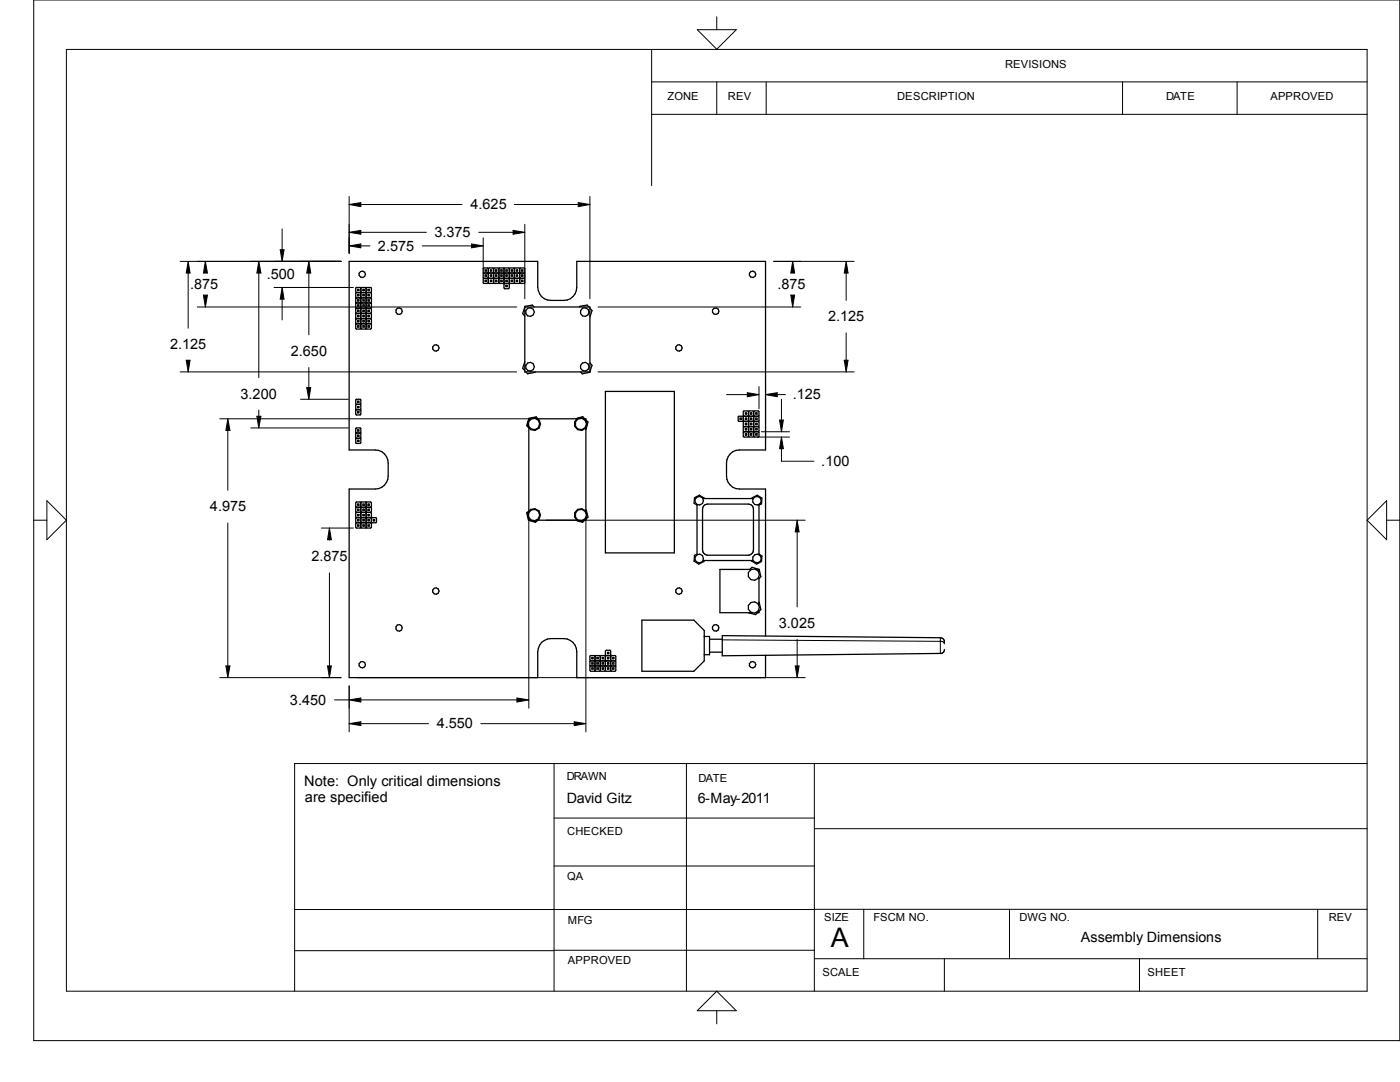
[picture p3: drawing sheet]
<svg xmlns="http://www.w3.org/2000/svg" width="279mm" height="216mm" viewBox="0 0 279 216" stroke-linecap="round" stroke-linejoin="round" font-family="sans-serif">
<g fill="none" stroke="#000" stroke-width=".25">
<path d="M71.1 59.4h.8M71.1 58.4l-.1 .1v.8l.1 .1M71.1 59.4l-.1 .2v.7l.1 .2M71.1 58.4h.8M71.4 57.7h.2v.3h-.2zM71.4 58.8h.2v.2h-.2zM71.4 59.8h.2v.3h-.2zM71.9 58.4l.1 .1M71.9 59.4l.1 .2M72 57.5v.8M72 58.5v.8M72 59.6v.7"/>
<path d="M72 57.5l-.1-.1h-.8l-.1 .1v.8l.1 .1M72 57.5l.2-.1h.7l.2 .1M72 58.3l.2 .1M72 58.3l-.1 .1M72 59.3l.2 .1M72 59.3l-.1 .1M72.2 58.4l-.2 .1M72.2 59.4h.7M72.2 58.4h.7M72.2 59.4l-.2 .2M72.4 57.7h.3v.3h-.3zM72.4 58.8h.3v.2h-.3z"/>
<path d="M72.4 59.8h.3v.3h-.3zM72.9 59.4l.2 .2M72.9 58.4l.2 .1M73.1 57.5l.1-.1h.8l.1 .1v.8l-.1 .1M73.1 57.5v.8M73.1 58.5v.8M73.1 59.6v.7M73.1 59.3l.1 .1M73.1 59.3l-.2 .1M73.1 58.3l.1 .1M73.1 58.3l-.2 .1M73.2 59.4h.8"/>
<path d="M73.2 59.4l-.1 .2M73.2 58.4h.8M73.2 58.4l-.1 .1M73.4 57.7h.3v.3h-.3zM73.4 58.8h.3v.2h-.3zM73.4 59.8h.3v.3h-.3zM74 58.4l.1 .1v.8l-.1 .1M74 59.4l.1 .2v.7l-.1 .2M96.6 55.5h.7M96.6 55.5l-.2 .2v.7l.2 .2h.7l.2-.2M96.6 54.5h.7M96.6 54.5l-.2 .1v.8l.2 .1"/>
<path d="M96.8 55.9h.3v.3h-.3zM96.8 53.8h.3v.3h-.3zM96.8 54.9h.3v.2h-.3zM97.3 55.5l.2 .2M97.3 54.5l.2 .1M97.5 53.6l-.2-.1h-.7l-.2 .1v.8l.2 .1M97.5 53.6l.1-.1h.8l.1 .1M97.5 56.4l.1 .2h.8l.1-.2M97.5 54.4l.1 .1M97.5 54.4l-.2 .1M97.5 55.4l-.2 .1M97.5 53.6v.8"/>
<path d="M97.5 54.6v.8M97.5 55.7v.7M97.5 55.4l.1 .1M97.6 55.5h.8M97.6 55.5l-.1 .2M97.6 54.5h.8M97.6 54.5l-.1 .1M97.9 55.9h.2v.3h-.2zM97.9 53.8h.2v.3h-.2zM97.9 54.9h.2v.2h-.2zM98.4 55.5l.1 .2M98.4 54.5l.1 .1"/>
<path d="M98.5 53.6l.1-.1h.8l.2 .1M98.5 56.4l.1 .2h.8l.2-.2M98.5 54.6v.8l.1 .1M98.5 54.4l-.1 .1M98.5 54.4l.1 .1M98.5 53.6v.8M98.5 55.7v.7M98.5 55.4l-.1 .1M98.6 55.5h.8M98.6 54.5h.8M98.6 55.5l-.1 .2M98.6 54.5l-.1 .1"/>
<path d="M98.9 55.9h.2v.3h-.2zM98.9 53.8h.2v.3h-.2zM98.9 54.9h.2v.2h-.2zM99.4 54.5l.2 .1M99.4 55.5l.2 .2M99.6 53.6l.1-.1h.8l.1 .1M99.6 56.4l.1 .2h.8l.1-.2M99.6 54.4l.1 .1M99.6 53.6v.8M99.6 54.6v.8M99.6 55.7v.7M99.6 55.4l-.2 .1"/>
<path d="M99.6 54.4l-.2 .1M99.6 55.4l.1 .1M99.7 55.5h.8M99.7 54.5h.8M99.7 54.5l-.1 .1M99.7 55.5l-.1 .2M99.9 55.9h.3v.3h-.3zM99.9 53.8h.3v.3h-.3zM99.9 54.9h.3v.2h-.3zM100.5 54.5l.1 .1M100.5 55.5l.1 .2M100.6 53.6l.1-.1h.8l.1 .1"/>
<path d="M100.6 54.4l.1 .1M100.6 54.4l-.1 .1M100.6 53.6v.8M100.6 54.6v.8l-.1 .1M100.6 55.7v.7M100.6 56.4l.1 .2M100.6 55.4l.1 .1M100.7 56.6l-.1 .1v.7l.1 .2h.8l.1-.2v-.7l-.1-.1M100.7 55.5h.8M100.7 56.6h.8M100.7 54.5h.8M100.7 55.5l-.1 .2"/>
<path d="M100.7 54.5l-.1 .1M101 55.9h.2v.3h-.2zM101 53.8h.2v.3h-.2zM101 54.9h.2v.2h-.2zM101 56.9h.2v.3h-.2zM101.5 54.5l.1 .1M101.5 55.5l.1 .2M101.6 53.6v.8M101.6 54.6v.8l-.1 .1M101.6 55.7v.7M101.6 54.4l.2 .1M101.6 53.6l.2-.1h.7l.2 .1"/>
<path d="M101.6 56.4l.2 .2h.7l.2-.2M101.6 55.4l.2 .1M101.6 54.4l-.1 .1M101.6 56.4l-.1 .2M101.8 55.5h.7M101.8 54.5h.7M101.8 54.5l-.2 .1M101.8 55.5l-.2 .2M102 55.9h.3v.3h-.3zM102 53.8h.3v.3h-.3zM102 54.9h.3v.2h-.3zM102.5 55.5l.2 .2"/>
<path d="M102.5 54.5l.2 .1M102.7 53.6v.8M102.7 54.6v.8l-.2 .1M102.7 55.7v.7M102.7 53.6l.1-.1h.8l.1 .1M102.7 54.4l.1 .1M102.7 56.4l.1 .2h.8l.1-.2M102.7 54.4l-.2 .1M102.7 55.4l.1 .1M102.8 55.5l-.1 .2M102.8 54.5h.7M102.8 54.5l-.1 .1"/>
<path d="M103 55.9h.3v.3h-.3zM103 53.8h.3v.3h-.3zM103 54.9h.3v.2h-.3zM103.5 54.5l.2 .1M103.5 55.5l.2 .2M103.7 55.4l.1 .1M103.7 53.6v.8M103.7 54.6v.8l-.1 .1h-.8M103.7 55.7v.7M103.7 53.6l.1-.1h.8l.1 .1v.8l-.1 .1M103.7 54.4l.1 .1M103.7 54.4l-.2 .1"/>
<path d="M103.8 55.5h.8M103.8 54.5l-.1 .1M103.8 54.5h.8M103.8 55.5l-.1 .2M104.1 55.9h.3v.3h-.3zM104.1 53.8h.3v.3h-.3zM104.1 54.9h.3v.2h-.3zM104.6 55.5l.1 .2v.7l-.1 .2h-.8l-.1-.2M104.6 54.5l.1 .1v.8l-.1 .1M71.1 60.5h.8M71.1 61.5l-.1 .1v.8l.1 .1M71.1 60.5l-.1 .1v.8l.1 .1"/>
<path d="M71.1 62.5l-.1 .2v.8l.1 .1M71.1 63.6l-.1 .1v.8l.1 .1M71.1 64.6l-.1 .1v.8l.1 .2h.8l.1-.2M71.1 63.6h.8M71.1 64.6h.8M71.1 62.5h.8M71.1 61.5h.8M71.4 60.8h.2v.3h-.2zM71.4 61.9h.2v.2h-.2zM71.4 62.9h.2v.3h-.2zM71.4 64h.2v.2h-.2zM71.4 65h.2v.3h-.2z"/>
<path d="M71.9 60.5l.1 .1M71.9 61.5l.1 .1M71.9 63.6l.1 .1M71.9 62.5l.1 .2M71.9 64.6l.1 .1M72 60.6v.8l.2 .1M72 61.6v.8M72 62.7v.8M72 63.7v.8M72 64.7v.8M72 60.3l-.1 .2M72 65.5l.2 .2h.7l.2-.2"/>
<path d="M72 62.4l-.1 .1M72 63.5l.2 .1M72 63.5l-.1 .1M72 64.5l.2 .1M72 61.3l-.1 .2M72 64.5l-.1 .1M72 60.3l.2 .2M72 62.4l.2 .1M72.2 60.5h.7M72.2 63.6h.7M72.2 64.6h.7M72.2 62.5h.7"/>
<path d="M72.2 64.6l-.2 .1M72.2 60.5l-.2 .1M72.2 61.5h.7M72.2 61.5l-.2 .1M72.2 62.5l-.2 .2M72.2 63.6l-.2 .1M72.4 60.8h.3v.3h-.3zM72.4 61.9h.3v.2h-.3zM72.4 62.9h.3v.3h-.3zM72.4 64h.3v.2h-.3zM72.4 65h.3v.3h-.3zM72.9 61.5l.2 .1"/>
<path d="M72.9 64.6l.2 .1M72.9 60.5l.2 .1M72.9 63.6l.2 .1M72.9 62.5l.2 .2M73.1 63.5l-.2 .1M73.1 60.6v.7M73.1 61.6v.8M73.1 62.7v.8M73.1 63.7v.8M73.1 64.7v.8M73.1 60.3l-.2 .2M73.1 64.5l.1 .1"/>
<path d="M73.1 64.5l-.2 .1M73.1 61.3l.1 .2M73.1 62.4l-.2 .1M73.1 62.4l.1 .1M73.1 60.3l.1 .2M73.1 61.3l-.2 .2M73.1 63.5l.1 .1M73.2 60.5h.8M73.2 63.6h.8M73.2 64.6h.8M73.2 61.5l-.1 .1M73.2 62.5h.8"/>
<path d="M73.2 61.5h.8M73.2 62.5l-.1 .2M73.2 60.5l-.1 .1M73.2 63.6l-.1 .1M73.2 64.6l-.1 .1M73.4 60.8h.3v.3h-.3zM73.4 61.9h.3v.2h-.3zM73.4 62.9h.3v.3h-.3zM73.4 64h.3v.2h-.3zM73.4 65h.3v.3h-.3zM74 60.5l.1 .1v.8l-.1 .1M74 61.5l.1 .1v.8l-.1 .1"/>
<path d="M74 62.5l.1 .2v.8l-.1 .1M74 63.6l.1 .1v.8l-.1 .1M74 64.6l.1 .1v.8l-.1 .2h-.8l-.1-.2M104.7 61.3h13v12.9h-13zM104.7 61.3l-.4 1.3 .4 .5M104.7 72.2l-.4 1.3 .4 .5M104.8 61.3v-.2l1.5-.2 .3 .4M104.9 74.2l.4 .4 1.5-.4M115.7 61.3v-.2l1.5-.2 .3 .4M115.9 74.2l.3 .4 1.5-.4M117.7 72.4l.5 .5-.5 1.3M117.7 61.5l.5 .5-.5 1.2"/>
<path d="M120.8 78.1h13.8v32.2h-13.8zM71.1 80.7l-.1-.1v-.8l.1-.1h.8l.1 .1v.8l-.1 .1M71.1 81.7l-.1 .2v.7l.1 .2h.8l.1-.2v-.7l-.1-.2M71.1 86.4l-.1-.1v-.8l.1-.1h.8l.1 .1v.8l-.1 .1M71.1 87.5l-.1 .1v.7l.1 .2h.8l.1-.2v-.7l-.1-.1M71.1 80.7h.8M71.1 86.4l-.1 .1v.8l.1 .2M71.1 80.7l-.1 .2v.7l.1 .1M71.1 81.7h.8M71.1 86.4h.8M71.1 87.5h.8M71.4 80.1h.2v.2h-.2z"/>
<path d="M71.4 81.1h.2v.3h-.2zM71.4 82.1h.2v.3h-.2zM71.4 85.8h.2v.2h-.2zM71.4 86.8h.2v.3h-.2zM71.4 87.8h.2v.3h-.2zM71.9 80.7l.1 .2v.7l-.1 .1M71.9 86.4l.1 .2v.7l-.1 .2M105.8 83.6h-.3l-.4 1.3 .4 .5v16.6l-.4 .3 .4 1.5M107.3 83.6h7.8M107.4 83.6l-.4-.4-1.5 .3v.3M114.9 83.6l1.4-.5 .4 .5M116.7 83.6h.2v.2l.4 .4-.3 1.4"/>
<path d="M116.9 85.4v16.6M116.9 85.6h.1M140.3 99.5h10M140.5 99.5l-.9-.7-1 .5-.1 1.1 .6 .4M147.7 83.4h.3v.3h-.3zM148.3 83.2l-.1-.1h-.8l-.1 .1v.7l.1 .2h.8l.1-.2M148.3 83.2v.7M148.3 83.9l.2 .2M148.5 85.1h.8M148.5 84.1h.8M148.5 86.1l-.2 .2v.8l.2 .1h.8l.1-.1M148.5 86.1h.8"/>
<path d="M148.5 83.1h.8M148.5 84.1l-.2 .1v.8l.2 .1M148.5 85.1l-.2 .2v.7l.2 .1M148.5 83.1l-.2 .1M148.8 85.5h.2v.3h-.2zM148.8 86.5h.2v.3h-.2zM148.8 84.5h.2v.3h-.2zM148.8 83.4h.2v.3h-.2zM148.8 82.4h.2v.2h-.2zM149.3 83.1l.1 .1M149.3 84.1l.1 .1M149.3 85.1l.1 .2"/>
<path d="M149.3 86.1l.1 .2M149.4 82.1v.8M149.4 83.2v.7M149.4 84.2v.8M149.4 85.3v.7M149.4 86.3v.8M149.4 85l-.1 .1M149.4 82.1l-.1-.1h-.8l-.2 .1v.8l.2 .2M149.4 87.1l.1 .1h.8l.1-.1M149.4 82.9l-.1 .2M149.4 82.1l.1-.1h.8l.1 .1M149.4 83.9l.1 .2"/>
<path d="M149.4 85l.1 .1M149.4 86l-.1 .1M149.4 83.9l-.1 .2M149.4 86l.1 .1M149.4 82.9l.1 .2M149.5 85.1h.8M149.5 83.1h.8M149.5 84.1h.8M149.5 86.1h.8M149.5 84.1l-.1 .1M149.5 85.1l-.1 .2M149.5 86.1l-.1 .2"/>
<path d="M149.5 83.1l-.1 .1M149.8 85.5h.2v.3h-.2zM149.8 82.4h.2v.2h-.2zM149.8 83.4h.2v.3h-.2zM149.8 84.5h.2v.3h-.2zM149.8 86.5h.2v.3h-.2zM150.1 99.5v-.2l1-.5 1 .6-.1 1.1-.5 .3M150.3 84.1l.1 .1M150.3 85.1l.1 .2M150.3 86.1l.1 .2M150.3 83.1l.1 .1M150.4 82.1l.2-.1h.7l.2 .1v.8l-.2 .2"/>
<path d="M150.4 83.9l-.1 .2M150.4 85l.2 .1M150.4 82.1v.8M150.4 83.2v.7M150.4 84.2v.8M150.4 85.3v.7M150.4 86.3v.8M150.4 86l.2 .1M150.4 85l-.1 .1M150.4 83.9l.2 .2M150.4 82.9l.2 .2M150.4 82.9l-.1 .2"/>
<path d="M150.4 86l-.1 .1M150.6 85.1h.7M150.6 83.1h.7M150.6 84.1h.7M150.6 86.1h.7M150.6 86.1l-.2 .2M150.6 83.1l-.2 .1M150.6 84.1l-.2 .1M150.6 85.1l-.2 .2M150.8 85.5h.3v.3h-.3zM150.8 86.5h.3v.3h-.3zM150.8 84.5h.3v.3h-.3z"/>
<path d="M150.8 82.4h.3v.2h-.3zM150.8 83.4h.3v.3h-.3zM151.3 85.1l.2 .2v.7l-.2 .1M151.3 83.1l.2 .1v.7l-.2 .2M151.3 84.1l.2 .1v.8l-.2 .1M151.3 86.1l.2 .2v.8l-.2 .1h-.7l-.2-.1M71.1 101.2l-.1 .1v.8l.1 .1M71.1 103.3l-.1 .1v.8l.1 .1M71.1 102.2h.8M71.1 102.2l-.1 .2v.8l.1 .1M71.1 104.3l-.1 .2v.7l.1 .2h.8l.1-.2M71.1 104.3h.8"/>
<path d="M71.1 101.2h.8M71.1 103.3h.8M71.4 100.6h.2v.2h-.2zM71.4 101.6h.2v.3h-.2zM71.4 102.7h.2v.2h-.2zM71.4 103.7h.2v.2h-.2zM71.4 104.7h.2v.3h-.2zM71.9 103.3l.1 .1M71.9 102.2l.1 .2M71.9 101.2l.1 .1M71.9 104.3l.1 .2M72 104.2l-.1 .1"/>
<path d="M72 100.3v.8M72 101.3v.8M72 102.4v.8M72 103.4v.8M72 104.5v.7M72 102.1l-.1 .1M72 100.3l-.1-.1h-.8l-.1 .1v.8l.1 .1M72 100.3l.2-.1h.7l.2 .1M72 102.1l.2 .1M72 103.2l.2 .1M72 103.2l-.1 .1M72 105.2l.2 .2h.7l.2-.2"/>
<path d="M72 104.2l.2 .1M72 101.1l-.1 .1M72 101.1l.2 .1M72.2 102.2l-.2 .2M72.2 102.2h.7M72.2 104.3h.7M72.2 101.2h.7M72.2 103.3h.7M72.2 104.3l-.2 .2M72.2 103.3l-.2 .1M72.2 101.2l-.2 .1M72.4 100.6h.3v.2h-.3z"/>
<path d="M72.4 101.6h.3v.3h-.3zM72.4 102.7h.3v.2h-.3zM72.4 103.7h.3v.2h-.3zM72.4 104.7h.3v.3h-.3zM72.9 103.3l.2 .1M72.9 101.2l.2 .1M72.9 104.3l.2 .2M72.9 102.2l.2 .2M73.1 104.2l.1 .1M73.1 101.1l-.2 .1M73.1 100.3l.1-.1h.8l.1 .1v.8l-.1 .1M73.1 103.2l.1 .1"/>
<path d="M73.1 100.3v.8M73.1 101.3v.8M73.1 102.4v.8M73.1 103.4v.8M73.1 104.5v.7M73.1 104.2l-.2 .1M73.1 103.2l-.2 .1M73.1 102.1l-.2 .1M73.1 102.1l.1 .1M73.1 101.1l.1 .1M73.2 101.2l-.1 .1M73.2 102.2h.8"/>
<path d="M73.2 104.3h.8M73.2 101.2h.8M73.2 103.3h.8M73.2 103.3l-.1 .1M73.2 102.2l-.1 .2M73.2 104.3l-.1 .2M73.4 100.6h.3v.2h-.3zM73.4 101.6h.3v.3h-.3zM73.4 102.7h.3v.2h-.3zM73.4 103.7h.3v.2h-.3zM73.4 104.7h.3v.3h-.3zM74 104.3l.1 .2v.7l-.1 .2h-.8l-.1-.2"/>
<path d="M74 101.2l.1 .1v.8l-.1 .1M74 102.2l.1 .2v.8l-.1 .1M74 103.3l.1 .1M74.1 103.4l.2-.1h.7l.1 .1v.8l-.1 .1h-.7l-.2-.1M74.1 104.2l-.1 .1M74.1 103.4v.8M74.5 103.7h.3v.2h-.3zM105.5 103.8l1.3 .4 .6-.4M105.5 103.5v.3M105.5 103.8h.3M107.3 103.8h7.8M114.9 103.8l1.3 .4 .5-.4"/>
<path d="M116.9 103.5v.3h-.2M116.9 101.7l.4 1.5-.4 .4M139.1 110.6l-.5 .2-.1 1.2 .9 .6 1.1-.5v-.3M139.1 100.7v10M140.3 111.8h10M140.5 100.9l.7-.3h8.2l.5 .1a1 1 0 0 1 .5 .9v8.1l-.3 .7-.7 .4h-8.2l-.7-.4-.3-.7v-8.1zM149.6 113.6l.5-.4 1.4 .4 .3 1.5-.3 .4M150 113.6h-6.3v8.7h6.3M150.9 113.6h.6v.6M151.5 100.7v10M151.5 115.1v5.6M151.5 110.5l.6 .5-.1 1.1-1 .5-1-.6 .1-.2"/>
<path d="M117.9 132.9h.7M117.9 132.9l-.2 .1v.8l.2 .1h.7l.1-.1M117.9 131.9l-.2 .1v.8l.2 .1M117.9 131.9h.7M118.1 133.3h.3v.2h-.3zM118.1 131.2h.3v.2h-.3zM118.1 132.2h.3v.3h-.3zM118.6 132.9l.1 .1M118.6 131.9l.1 .1M118.7 130.9l-.1-.1h-.7l-.2 .1v.8l.2 .2M118.7 130.9l.2-.1h.8l.1 .1M118.7 130.9v.8"/>
<path d="M118.7 132v.8M118.7 133v.8M118.7 132.8l.2 .1M118.7 132.8l-.1 .1M118.7 131.7l.2 .2M118.7 131.7l-.1 .2M118.9 132.9h.8M118.9 132.9l-.2 .1M118.9 131.9l-.2 .1M118.9 131.9h.8M119.1 133.3h.3v.2h-.3zM119.1 131.2h.3v.2h-.3z"/>
<path d="M119.1 132.2h.3v.3h-.3zM119.7 132.9l.1 .1M119.7 131.9l.1 .1M119.8 130.9l.1-.1h.8l.1 .1M119.8 132.8l-.1 .1M119.8 133v.8l.1 .1h.8l.1-.1M119.8 133.8l-.1 .1h-.8l-.2-.1M119.8 130.9v.8M119.8 132v.8M119.8 131.7l.1 .2M119.8 132.8l.1 .1M119.8 131.7l-.1 .2"/>
<path d="M119.9 132.9h.8M119.9 132.9l-.1 .1M119.9 131.9l-.1 .1M119.9 131.9h.8M120.2 131.2h.2v.2h-.2zM120.2 132.2h.2v.3h-.2zM120.2 133.3h.2v.2h-.2zM120.7 132.9l.1 .1M120.7 131.9l.1 .1M120.8 130.9v.8M120.8 132v.8M120.8 133v.8l.1 .1h.9l.1-.1"/>
<path d="M120.8 131.7l-.1 .2M120.8 131.7l.2 .2M120.8 132.8l.2 .1M120.8 132.8l-.1 .1M121 132.9h.8M121 130.8l-.2-.1v-.8l.2-.1h.8l.1 .1v.8l-.1 .1M121 132.9l-.2 .1M121.2 133.3h.3v.2h-.3zM121.2 130.2h.3v.2h-.3zM121.2 131.2h.3v.2h-.3zM121.2 132.2h.3v.3h-.3zM121.8 130.8h-.9l-.1 .1"/>
<path d="M121.8 131.9l.1 .1M121.8 131.9h-.9l-.1 .1M121.8 132.9l.1 .1M121.8 130.8l.1 .1M121.9 130.9l.1-.1h.8l.1 .1v.8l-.1 .2M121.9 130.9v.8M121.9 132v.8M121.9 131.7l-.1 .2M121.9 131.7l.1 .2M121.9 132.8l.1 .1M121.9 132.8l-.1 .1M122 132.9h.8"/>
<path d="M122 132.9l-.1 .1M122 131.9l-.1 .1M122 131.9h.8M122.3 133.3h.2v.2h-.2zM122.3 131.2h.2v.2h-.2zM122.3 132.2h.2v.3h-.2zM122.8 132.9l.1 .1v.8l-.1 .1h-.8l-.1-.1v-.8M122.8 131.9l.1 .1v.8l-.1 .1M128.1 123.7h10.4l2 2.1v6.1l-2 2h-10.4zM140.5 127h1.1v3.6h-1.1M141.6 130.1h2.5M141.6 127.6h2.5"/>
<path d="M149.4 122.3l1.4 .3 .4-.3M151.5 121.7v.6h-.6M151.5 120.1l.3 1.5-.3 .4M152.8 126.9v-29.3h-5.2a2.6 2.6 0 0 1-2.6-2.6v-2.6a2.6 2.6 0 0 1 2.6-2.6h5.2v-37.6h-37.7v5.2a2.6 2.6 0 0 1-2.6 2.5h-2.6a2.6 2.6 0 0 1-2.6-2.5v-5.2h-37.6v37.6h5.2a2.6 2.6 0 0 1 2.6 2.6v2.6a2.6 2.6 0 0 1-2.6 2.6h-5.2v37.6h37.6v-5.2a2.6 2.6 0 0 1 2.6-2.6h2.6a2.6 2.6 0 0 1 2.6 2.6v5.2h37.7v-4.4M188.5 128.4l-.1-.7-.3-.3-.4-.1-43.6-.5v4.1l43.8-.5 .5-.4 .1-.4"/>
<circle cx="72.3" cy="54.7" r=".65"/>
<circle cx="150.2" cy="54.7" r=".65"/>
<circle cx="79.6" cy="62.1" r=".65"/>
<circle cx="87" cy="69.4" r=".65"/>
<circle cx="105.8" cy="62.3" r=".86"/>
<circle cx="105.8" cy="73.2" r=".87"/>
<circle cx="116.7" cy="62.3" r=".86"/>
<circle cx="116.7" cy="73.2" r=".87"/>
<circle cx="135.5" cy="69.4" r=".65"/>
<circle cx="142.8" cy="62.1" r=".66"/>
<circle cx="106.6" cy="84.6" r="1.31"/>
<circle cx="106.6" cy="84.6" r="1.14"/>
<circle cx="115.9" cy="84.6" r="1.3"/>
<circle cx="115.9" cy="84.6" r="1.13"/>
<circle cx="139.5" cy="99.9" r=".85"/>
<circle cx="151.1" cy="99.9" r=".86"/>
<circle cx="87" cy="117.9" r=".65"/>
<circle cx="106.6" cy="102.8" r="1.31"/>
<circle cx="106.6" cy="102.8" r="1.14"/>
<circle cx="115.9" cy="102.8" r="1.3"/>
<circle cx="115.9" cy="102.8" r="1.13"/>
<circle cx="135.5" cy="117.9" r=".65"/>
<circle cx="139.5" cy="111.4" r=".85"/>
<circle cx="150.4" cy="114.7" r="1.14"/>
<circle cx="151.1" cy="111.4" r=".87"/>
<circle cx="72.3" cy="132.6" r=".65"/>
<circle cx="79.6" cy="125.3" r=".65"/>
<circle cx="142.8" cy="125.3" r=".66"/>
<circle cx="150.2" cy="132.6" r=".65"/>
<circle cx="150.4" cy="121.2" r="1.14"/>
</g>
<g fill="none" stroke="#000" stroke-width=".2">
<path d="M6.7 0h272.7v207.6h-272.7zM13.3 9.9h259.5v187.9h-259.5zM130 16.3h142.8M130 9.9v27.1M139.1 5.9h7.8l-3.9 3.9zM143 3.3v2.6M143 16.3v6.5M152.9 16.3v6.5M224 16.3v6.5M246.9 16.3v6.5M69.7 39.2v11.3M117.7 39.2v20.4"/>
<path d="M130 22.8h142.8M35.9 52.2h32.2M37.5 52.2l.4 2.3h-.7zM37.5 54.5v11M40.6 58.9h.8l-.4 2.4zM41 52.2l.4 2.3h-.8zM51.6 52.2l.5 2.3h-.8zM51.6 54.5v20.9M54.7 57.4h15.8M55.9 49.8h.8l-.4 2.4zM56.3 45.7v4.1M56.3 59.7v4.1"/>
<path d="M56.3 57.4l.4 2.3h-.8zM61.6 52.2l.4 2.3h-.8zM61.6 54.5v12.3M69.7 46.4l2.3-.4v.7zM69.7 40.8l2.3-.4v.8zM69.7 49.1l2.3-.4v.7zM72 46.4h13.1M72 40.8h20.2M72 49.1h1.8M84.3 49.1h9.8M94.1 48.7l2.3 .4-2.3 .3zM95.5 46.4h6.9"/>
<path d="M96.4 47.5v6.3M102.4 46l2.3 .4-2.3 .3zM102.7 40.8h12.7M104.7 44.7v14.9M115.4 40.4l2.3 .4-2.3 .4zM154.4 52.2h16.1M157.8 58.9h.8l-.4 2.4zM158.2 52.2l.4 2.3h-.8zM168.9 52.2l.3 2.3h-.7zM168.9 54.5v5.4M35.9 74.2h67.2M37.2 71.9h.7l-.4 2.3z"/>
<path d="M39.4 61.3h63.7M60 79.7h9.5M61.2 77.3h.8l-.4 2.4zM61.6 73.3v4M119.3 61.3h40.5M119.3 74.2h51.2M145 78.7h4.1M149.1 78.4l2.4 .3-2.4 .5zM151.5 77.1v4.5M152.8 77.1v11.1M152.8 78.7l2.3-.3v.8zM155.1 78.7h1.7"/>
<path d="M156 79.7v4.1M168.5 71.9h.7l-.3 2.3zM168.9 66.4v5.5M9.4 99.9l3.9 3.9-3.9 3.9zM43.9 83.6h61.8M45.5 83.6l.4 2.3h-.8zM45.5 85.9v11.9M50 85.4h19.5M51.3 83.1h.8l-.5 2.3zM51.6 81.8v1.3M151.1 87.2h6.5M151.9 86.1h5.7"/>
<path d="M155.6 83.8h.7l-.3 2.3zM156 89.5v2.5h6.4M156 87.2l.3 2.3h-.7zM276.7 99.9v7.8l-3.9-3.9zM6.7 103.8h2.7M45.5 104.4v28.5M64.1 105.4h6.4M65.7 107.7v.1M65.7 114.3v18.6M65.7 105.4l.4 2.3h-.7zM105.5 103.6v37.7M109 103.8h51.7"/>
<path d="M116.9 103.6v42.4M159.1 106.1v15M159.1 103.8l.4 2.3h-.8zM276.7 103.8h2.7M43.9 135.2h24.2M45.1 132.9h.8l-.4 2.3zM65.4 132.9h.7l-.4 2.3zM66.8 139.7h2.9M69.7 136.9v9.1M69.7 139.7l2.3-.4v.8zM71.3 135.2h89.4M72 139.7h31.2"/>
<path d="M103.2 139.3l2.3 .4-2.3 .4zM144.1 127.7l43.6 .3M158.7 132.9h.8l-.4 2.3zM159.1 127.6v5.3M187.7 127.3v3.1M187.7 127.9l.6 .2 .2 .3M69.7 144.4l2.3-.4v.8zM72 144.4h13.5M96 144.4h18.6M110.6 152.4v45.4M114.6 144l2.3 .4-2.3 .4zM137 152.4v45.4"/>
<path d="M162.5 152.4v45.4M272.8 152.4h-214v45.4M110.6 172.8h51.9M110.6 163.2h51.9M162.5 165.4h110.3M58.8 189.7h51.8M110.6 189.6h51.9M162.5 191.3h110.3M172.4 181.4v9.9M188.5 191.3v6.5M201.5 181.4v9.9M227.4 191.3v6.5"/>
<path d="M263 181.4v9.9M272.8 181.4l-214 .1M139.1 201.7l3.9-3.9 3.9 3.9zM143 201.7v2.6"/>
</g>
<g fill="#000">
<path d="M37.2 52.2h.7v2.3h-.7zM40.6 58.9h.8v2.4h-.8zM40.6 52.2h.8v2.3h-.8zM51.3 52.2h.8v2.3h-.8zM55.9 49.8h.8v2.4h-.8zM56 57.4h.7v2.3h-.7zM61.3 52.2h.7v2.3h-.7zM69.7 46h2.3v.7h-2.3zM69.7 40.5h2.3v.7h-2.3zM69.7 48.7h2.3v.7h-2.3zM94.1 48.7h2.3v.7h-2.3zM102.4 46h2.3v.7h-2.3z"/>
<path d="M115.4 40.5h2.3v.7h-2.3zM157.8 58.9h.8v2.4h-.8zM157.9 52.2h.7v2.3h-.7zM168.5 52.2h.7v2.3h-.7zM37.2 71.9h.7v2.3h-.7zM61.2 77.3h.8v2.4h-.8zM149.1 78.4h2.4v.8h-2.4zM152.8 78.4h2.3v.8h-2.3zM168.5 71.9h.7v2.3h-.7zM45.1 83.6h.8v2.3h-.8zM51.3 83.1h.8v2.3h-.8zM155.6 83.8h.7v2.3h-.7z"/>
<path d="M155.6 87.2h.7v2.3h-.7zM65.4 105.4h.7v2.3h-.7zM158.7 103.8h.8v2.3h-.8zM45.1 132.9h.8v2.3h-.8zM65.4 132.9h.7v2.3h-.7zM69.7 139.3h2.3v.8h-2.3zM103.2 139.3h2.3v.8h-2.3zM158.7 132.9h.8v2.3h-.8zM69.7 144.1h2.3v.7h-2.3zM114.6 144.1h2.3v.7h-2.3z"/>
</g>
<text font-size="5.4" x="165.8" y="189">A</text>
<g font-size="2.9">
<text x="93.9" y="41.7">4.625</text>
<text x="86.7" y="47.3">3.375</text>
<text x="75.4" y="50">2.575</text>
<text x="37.9" y="57.6">.875</text>
<text x="53.3" y="55.7">.500</text>
<text x="155.2" y="57.6">.875</text>
<text x="165.3" y="64.1">2.125</text>
<text x="34" y="69.7">2.125</text>
<text x="58" y="71">2.650</text>
<text x="48" y="79.5">3.200</text>
<text x="158.2" y="79.7">.125</text>
<text x="163.9" y="93">.100</text>
<text x="41.9" y="102">4.975</text>
<text x="62.1" y="112">2.875</text>
<text x="155.4" y="125.3">3.025</text>
<text x="57.9" y="140.6">3.450</text>
<text x="87.2" y="145.3">4.550</text>
<text x="60.7" y="156.8">Note: Only critical dimensions</text>
<text x="60.8" y="160.1">are specified</text>
</g>
<g font-size="2.8">
<text x="113.1" y="160.3">David Gitz</text>
<text x="139.3" y="160.2">6-May-2011</text>
<text x="215.7" y="187.9">Assembly Dimensions</text>
</g>
<g font-size="2.2">
<text x="200.6" y="13.6">REVISIONS</text>
<text x="133.2" y="19.9">ZONE</text>
<text x="145.3" y="19.9">REV</text>
<text x="179.1" y="19.9">DESCRIPTION</text>
<text x="232.7" y="19.9">DATE</text>
<text x="253.5" y="19.9">APPROVED</text>
<text x="113.1" y="155.7">DRAWN</text>
<text x="139.4" y="156">DATE</text>
<text x="113.2" y="166.6">CHECKED</text>
<text x="113.2" y="175.7">QA</text>
<text x="113.3" y="184.4">MFG</text>
<text x="164.5" y="183.8">SIZE</text>
<text x="174.3" y="183.8">FSCM NO.</text>
<text x="203.5" y="183.8">DWG NO.</text>
<text x="265.2" y="183.8">REV</text>
<text x="113.3" y="192.4">APPROVED</text>
<text x="164.1" y="194.8">SCALE</text>
<text x="229" y="194.8">SHEET</text>
</g>
</svg>
